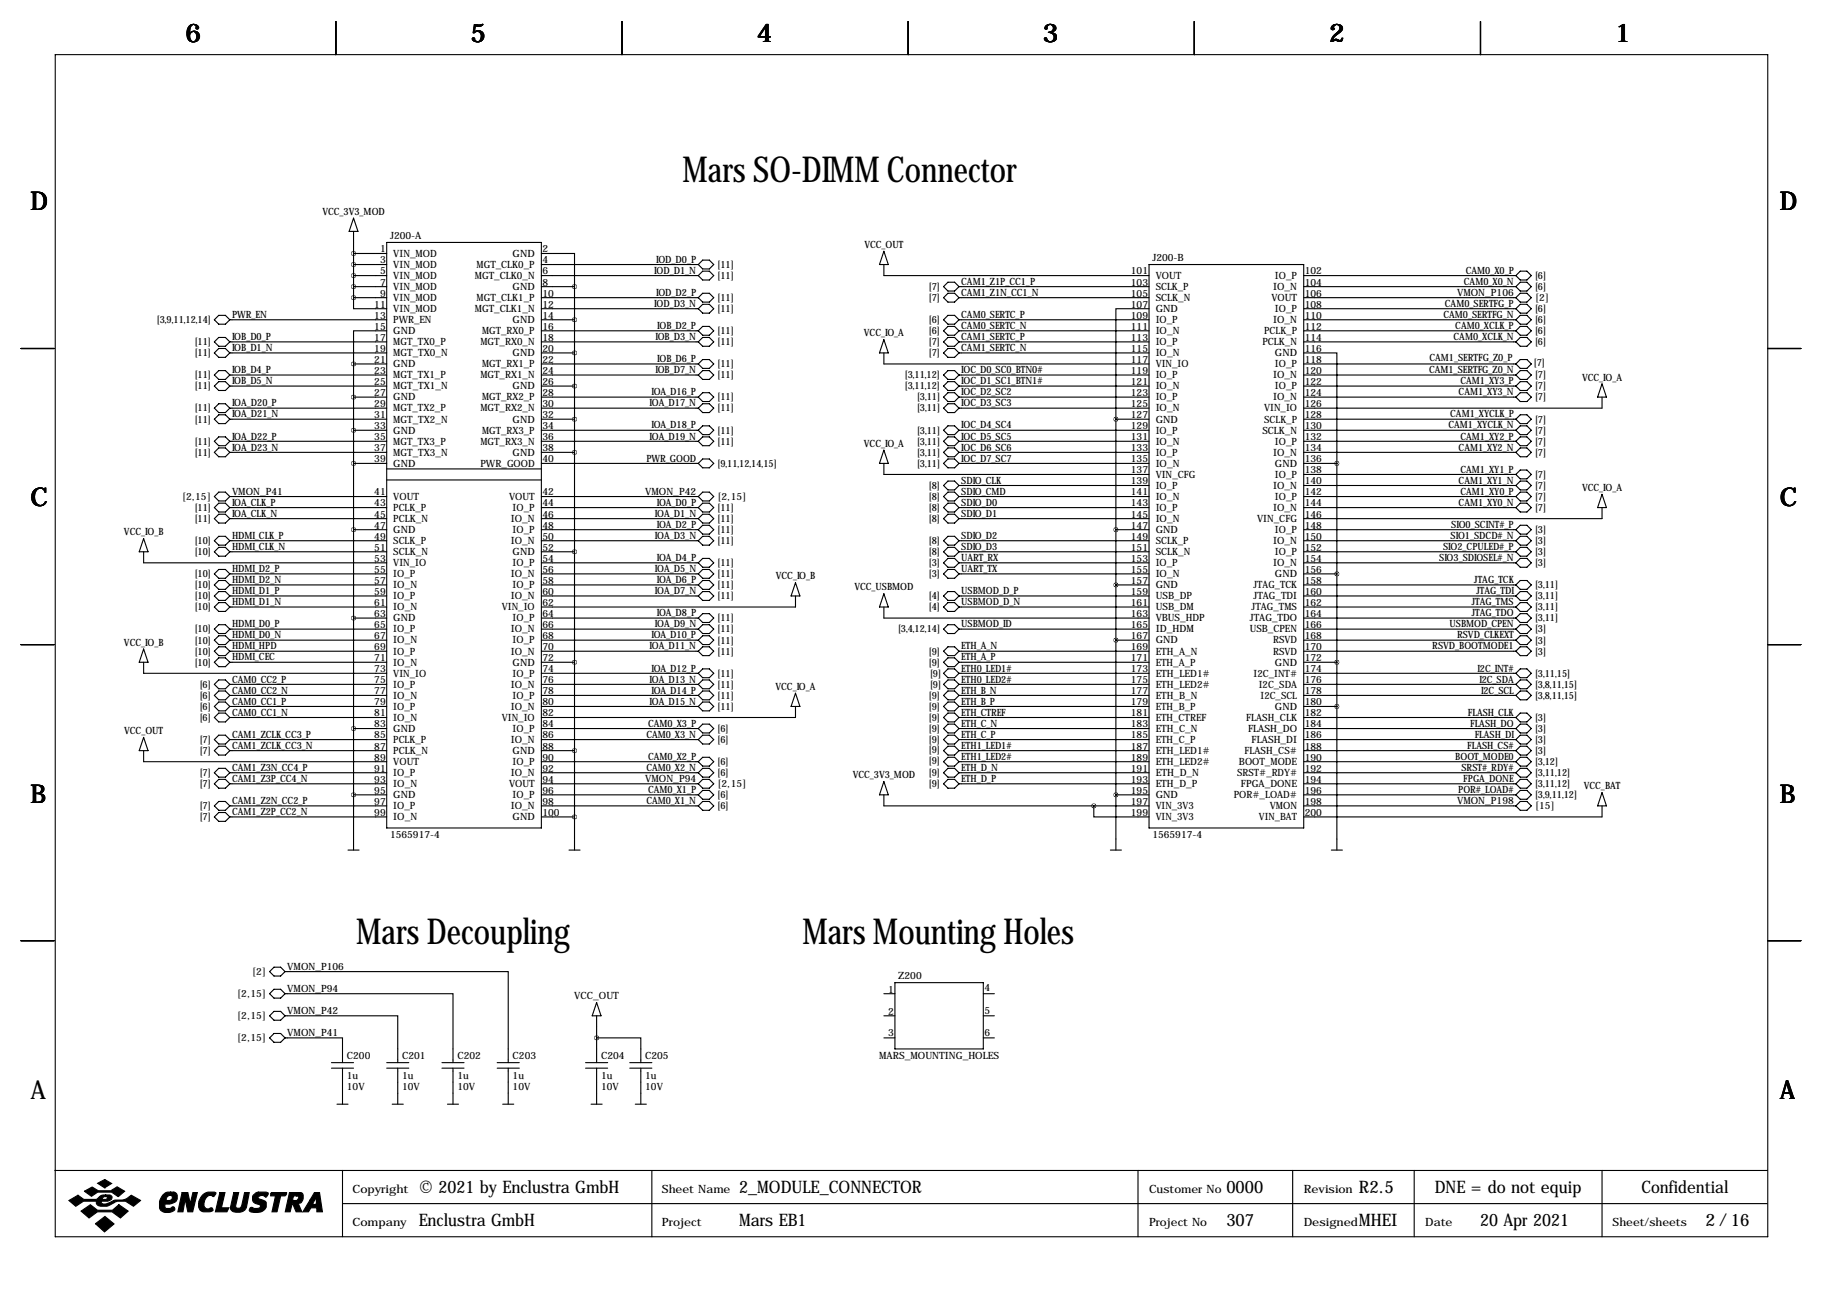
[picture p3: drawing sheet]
<svg xmlns="http://www.w3.org/2000/svg" width="419mm" height="297mm" viewBox="0 0 419 297" stroke-linecap="round" stroke-linejoin="round" font-family="sans-serif">
<g fill="none" stroke="#000" stroke-width=".25">
<path d="M12.7 12.6h393.7v271.7h-393.7zM77.2 4.9v7.7M143 4.9v7.7M208.8 4.9v7.7M274.6 4.9v7.7M340.4 4.9v7.7M81.3 58.3h7.6M81.3 50.2l1 3h-2zM81.3 53.2v15.2M88.9 55.7h35.6v134.7h-35.6zM124.5 58.3h7.6v7.6M161.5 59.8h1.6l1 1-1 1h-1.6l-1-1z"/>
<path d="M203.2 57.8l1 3h-2zM49.3 78.6l1-1h1.5l1 1-1 1h-1.5zM49.3 73.5l1-1h1.5l1 1-1 1h-1.5zM52.8 73.5h36.1M52.8 78.6h36.1M81.3 68.4v2.6h7.6M81.3 60.8h7.6M81.3 63.4h7.6M81.3 65.9h7.6M81.3 68.4h7.6M88.9 76.1h-7.6v7.6M124.5 60.8h36"/>
<path d="M124.5 63.4h36M124.5 65.9h7.6M124.5 68.4h36M124.5 71h36M124.5 73.5h7.6M124.5 76.1h36M124.5 78.6h36M132.1 65.9v129.5M160.5 63.4l1-1.1h1.6l1 1.1-1 1h-1.6zM160.5 78.6l1-1h1.6l1 1-1 1h-1.6zM160.5 76.1l1-1.1h1.6l1 1.1-1 1h-1.6zM161.5 70h1.6l1 1-1 1h-1.6l-1-1z"/>
<path d="M161.5 67.4h1.6l1 1-1 1.1h-1.6l-1-1.1zM203.2 60.8v2.6h61M203.2 78.1l1 3h-2zM216.9 65.9l1-1h1.6l1 1-1 1h-1.6zM216.9 78.6l1-1h1.6l1 1-1 1h-1.6zM216.9 76.1l1-1.1h1.6l1 1.1-1 1h-1.6zM216.9 73.5l1-1h1.6l1 1-1 1h-1.6zM217.9 67.4h1.6l1 1-1 1.1h-1.6l-1-1.1zM220.5 65.9h43.7M220.5 68.4h43.7M220.5 73.5h43.7M220.5 76.1h43.7"/>
<path d="M220.5 78.6h43.7M264.2 71h-7.7v25.4M264.2 60.8h35.5v129.6h-35.5zM299.7 63.4h48.8M299.7 65.9h48.8M299.7 68.4h48.8M299.7 71h48.8M299.7 73.5h48.8M299.7 76.1h48.8M299.7 78.6h48.8M349.5 70h1.5l1 1-1 1h-1.5l-1-1zM349.5 67.4h1.5l1 1-1 1.1h-1.5l-1-1.1z"/>
<path d="M349.5 64.9h1.5l1 1-1 1h-1.5l-1-1zM349.5 62.3h1.5l1 1.1-1 1h-1.5l-1-1zM349.5 77.6h1.5l1 1-1 1h-1.5l-1-1zM349.5 75h1.5l1 1.1-1 1h-1.5l-1-1zM349.5 72.5h1.5l1 1-1 1h-1.5l-1-1zM4.8 80.1h7.6M49.3 81.1l1-1h1.5l1 1-1 1.1h-1.5zM49.3 86.2l1-1h1.5l1 1-1 1h-1.5zM49.3 88.8l1-1.1h1.5l1 1.1-1 1h-1.5zM49.3 93.8l1-1h1.5l1 1-1 1.1h-1.5zM49.3 96.4l1-1h1.5l1 1-1 1h-1.5zM52.8 81.1h36.1"/>
<path d="M52.8 86.2h36.1M52.8 88.8h36.1M52.8 93.8h36.1M52.8 96.4h36.1M81.3 83.7h7.6M81.3 91.3h7.6M81.3 98.9h7.6M81.3 83.7v111.7M124.5 81.1h7.6M124.5 83.7h36M124.5 86.2h36M124.5 88.8h7.6"/>
<path d="M124.5 91.3h36M124.5 93.8h36M124.5 96.4h7.6M124.5 98.9h36M160.5 91.3l1-1h1.6l1 1-1 1h-1.6zM160.5 93.8l1-1h1.6l1 1-1 1.1h-1.6zM160.5 98.9l1-1h1.6l1 1-1 1h-1.6zM161.5 85.2h1.6l1 1-1 1h-1.6l-1-1zM161.5 82.7h1.6l1 1-1 1h-1.6l-1-1zM203.2 81.1v2.6h61M216.9 81.1l1-1h1.6l1 1-1 1.1h-1.6zM216.9 86.2l1-1h1.6l1 1-1 1h-1.6z"/>
<path d="M216.9 88.8l1-1.1h1.6l1 1.1-1 1h-1.6zM216.9 91.3l1-1h1.6l1 1-1 1h-1.6zM216.9 93.8l1-1h1.6l1 1-1 1.1h-1.6zM216.9 98.9l1-1h1.6l1 1-1 1h-1.6zM220.5 81.1h43.7M220.5 86.2h43.7M220.5 88.8h43.7M220.5 91.3h43.7M220.5 93.8h43.7M220.5 98.9h43.7M256.5 96.4h7.7M256.5 96.4v99"/>
<path d="M299.7 81.1h7.6v25.4M299.7 83.7h48.8M299.7 86.2h48.8M299.7 88.8h48.8M299.7 91.3h48.8M299.7 96.4h48.8M299.7 98.9h48.8M349.5 85.2h1.5l1 1-1 1h-1.5l-1-1zM349.5 82.7h1.5l1 1-1 1h-1.5l-1-1zM349.5 87.7h1.5l1 1.1-1 1h-1.5l-1-1zM349.5 90.3h1.5l1 1-1 1h-1.5l-1-1zM349.5 97.9h1.5l1 1-1 1h-1.5l-1-1z"/>
<path d="M349.5 95.4h1.5l1 1-1 1h-1.5l-1-1zM368.3 91.3v2.5h-68.6M368.3 88.3l1 3h-2zM406.4 80.1h7.6M49.3 119.2l1-1h1.5l1 1-1 1.1h-1.5zM49.3 116.7l1-1h1.5l1 1-1 1h-1.5zM49.3 114.2l1-1.1h1.5l1 1.1-1 1h-1.5zM49.3 104l1-1h1.5l1 1-1 1h-1.5zM49.3 101.5l1-1.1h1.5l1 1.1-1 1h-1.5zM52.8 101.5h36.1M52.8 104h36.1M52.8 114.2h36.1"/>
<path d="M52.8 116.7h36.1M52.8 119.2h36.1M81.3 106.5h7.6M88.9 107.8h35.6M88.9 110.3h35.6M124.5 101.5h36M124.5 104h7.6M124.5 106.5h36M124.5 114.2h36M124.5 116.7h36M124.5 119.2h36M160.5 114.2l1-1.1h1.6l1 1.1-1 1h-1.6z"/>
<path d="M160.5 101.5l1-1.1h1.6l1 1.1-1 1h-1.6zM161.5 118.2h1.6l1 1-1 1.1h-1.6l-1-1.1zM161.5 115.7h1.6l1 1-1 1h-1.6l-1-1zM161.5 105.5h1.6l1 1-1 1.1h-1.6l-1-1.1zM203.2 103.5l1 3h-2zM203.2 106.5v2.6h61M216.9 119.2l1-1h1.6l1 1-1 1.1h-1.6zM216.9 116.7l1-1h1.6l1 1-1 1h-1.6zM216.9 106.5l1-1h1.6l1 1-1 1.1h-1.6zM216.9 114.2l1-1.1h1.6l1 1.1-1 1h-1.6zM216.9 111.6l1-1h1.6l1 1-1 1h-1.6zM216.9 101.5l1-1.1h1.6l1 1.1-1 1h-1.6z"/>
<path d="M217.9 103h1.6l1 1-1 1h-1.6l-1-1zM220.5 101.5h43.7M220.5 104h43.7M220.5 106.5h43.7M220.5 114.2h43.7M220.5 116.7h43.7M220.5 119.2h43.7M220.5 111.6h43.7M299.7 101.5h48.8M299.7 104h48.8M299.7 106.5h7.6M299.7 114.2h48.8"/>
<path d="M299.7 116.7h48.8M299.7 109.1h48.8M299.7 111.6h48.8M307.3 106.5v88.9M349.5 115.7h1.5l1 1-1 1h-1.5l-1-1zM349.5 113.1h1.5l1 1.1-1 1h-1.5l-1-1zM349.5 110.6h1.5l1 1-1 1h-1.5l-1-1zM349.5 103h1.5l1 1-1 1h-1.5l-1-1zM349.5 100.4h1.5l1 1.1-1 1h-1.5l-1-1zM349.5 108.1h1.5l1 1-1 1h-1.5l-1-1zM368.3 116.7v2.5h-68.6M368.3 113.7l1 3h-2z"/>
<path d="M33 123.8l1 3.1h-2zM33 126.9v2.5h55.9M49.3 139.6l1-1.1h1.5l1 1.1-1 1h-1.5zM49.3 137l1-1h1.5l1 1-1 1h-1.5zM49.3 134.5l1-1h1.5l1 1-1 1h-1.5zM49.3 131.9l1-1h1.5l1 1-1 1.1h-1.5zM49.3 124.3l1-1h1.5l1 1-1 1h-1.5zM49.3 126.9l1-1.1h1.5l1 1.1-1 1h-1.5zM52.8 124.3h36.1M52.8 126.9h36.1M52.8 131.9h36.1M52.8 134.5h36.1"/>
<path d="M52.8 137h36.1M52.8 139.6h36.1M81.3 121.8h7.6M124.5 121.8h36M124.5 124.3h36M124.5 126.9h7.6M124.5 129.4h36M124.5 131.9h36M124.5 134.5h36M124.5 137h36M160.5 137l1-1h1.6l1 1-1 1h-1.6zM160.5 134.5l1-1h1.6l1 1-1 1h-1.6z"/>
<path d="M160.5 129.4l1-1h1.6l1 1-1 1h-1.6zM160.5 124.3l1-1h1.6l1 1-1 1h-1.6zM161.5 120.8h1.6l1 1-1 1h-1.6l-1-1zM161.5 130.9h1.6l1 1-1 1.1h-1.6l-1-1.1zM182.9 134l1 3h-2zM182.9 137v2.6h-58.4M203.2 136.5l1 3.1h-2zM203.2 139.6v2.5h61M216.9 139.6l1-1.1h1.6l1 1.1-1 1h-1.6zM216.9 137l1-1h1.6l1 1-1 1h-1.6zM216.9 131.9l1-1h1.6l1 1-1 1.1h-1.6zM216.9 129.4l1-1h1.6l1 1-1 1h-1.6z"/>
<path d="M216.9 124.3l1-1h1.6l1 1-1 1h-1.6zM216.9 126.9l1-1.1h1.6l1 1.1-1 1h-1.6zM220.5 124.3h43.7M220.5 126.9h43.7M220.5 129.4h43.7M220.5 131.9h43.7M220.5 137h43.7M220.5 139.6h43.7M256.5 121.8h7.7M256.5 134.5h7.7M299.7 121.8h48.8M299.7 124.3h48.8"/>
<path d="M299.7 126.9h48.8M299.7 129.4h48.8M299.7 131.9h7.6M299.7 134.5h48.8M299.7 137h48.8M299.7 139.6h48.8M349.5 138.5h1.5l1 1.1-1 1h-1.5l-1-1zM349.5 136h1.5l1 1-1 1h-1.5l-1-1zM349.5 133.5h1.5l1 1-1 1h-1.5l-1-1zM349.5 120.8h1.5l1 1-1 1h-1.5l-1-1zM349.5 128.4h1.5l1 1-1 1h-1.5l-1-1zM349.5 123.3h1.5l1 1-1 1h-1.5l-1-1z"/>
<path d="M349.5 125.8h1.5l1 1.1-1 1h-1.5l-1-1zM4.8 148.2h7.6M33 149.2l1 3.1h-2zM33 152.3v2.5h55.9M49.3 147.2l1-1h1.5l1 1-1 1h-1.5zM49.3 157.3l1-1h1.5l1 1-1 1.1h-1.5zM49.3 149.7l1-1h1.5l1 1-1 1h-1.5zM49.3 152.3l1-1.1h1.5l1 1.1-1 1h-1.5zM49.3 159.9l1-1h1.5l1 1-1 1h-1.5zM49.3 144.6l1-1h1.5l1 1-1 1.1h-1.5zM52.8 144.6h36.1M52.8 147.2h36.1"/>
<path d="M52.8 149.7h36.1M52.8 152.3h36.1M52.8 157.3h36.1M52.8 159.9h36.1M81.3 142.1h7.6M124.5 142.1h36M124.5 144.6h36M124.5 147.2h36M124.5 149.7h36M124.5 152.3h7.6M124.5 154.8h36M124.5 157.3h36"/>
<path d="M124.5 159.9h36M160.5 154.8l1-1h1.6l1 1-1 1h-1.6zM160.5 157.3l1-1h1.6l1 1-1 1.1h-1.6zM160.5 149.7l1-1h1.6l1 1-1 1h-1.6zM160.5 159.9l1-1h1.6l1 1-1 1h-1.6zM160.5 142.1l1-1h1.6l1 1-1 1h-1.6zM160.5 144.6l1-1h1.6l1 1-1 1.1h-1.6zM161.5 146.2h1.6l1 1-1 1h-1.6l-1-1zM182.9 159.4l1 3h-2zM216.9 154.8l1-1h1.6l1 1-1 1h-1.6zM216.9 157.3l1-1h1.6l1 1-1 1.1h-1.6zM216.9 149.7l1-1h1.6l1 1-1 1h-1.6z"/>
<path d="M216.9 152.3l1-1.1h1.6l1 1.1-1 1h-1.6zM216.9 159.9l1-1h1.6l1 1-1 1h-1.6zM216.9 144.6l1-1h1.6l1 1-1 1.1h-1.6zM220.5 144.6h43.7M220.5 149.7h43.7M220.5 152.3h43.7M220.5 154.8h43.7M220.5 157.3h43.7M220.5 159.9h43.7M256.5 147.2h7.7M299.7 142.1h48.8M299.7 144.6h48.8"/>
<path d="M299.7 147.2h48.8M299.7 149.7h48.8M299.7 152.3h7.6M299.7 154.8h48.8M299.7 157.3h48.8M299.7 159.9h48.8M349.5 146.2h1.5l1 1-1 1h-1.5l-1-1zM349.5 153.8h1.5l1 1-1 1h-1.5l-1-1zM349.5 156.3h1.5l1 1-1 1.1h-1.5l-1-1.1zM349.5 148.7h1.5l1 1-1 1h-1.5l-1-1zM349.5 158.9h1.5l1 1-1 1h-1.5l-1-1zM349.5 141.1h1.5l1 1-1 1h-1.5l-1-1z"/>
<path d="M349.5 143.6h1.5l1 1-1 1.1h-1.5l-1-1.1zM406.4 148.2h7.6M33 169.5l1 3.1h-2zM33 172.6v2.5h55.9M49.3 162.4l1-1h1.5l1 1-1 1h-1.5zM49.3 170l1-1h1.5l1 1-1 1.1h-1.5zM49.3 177.7l1-1.1h1.5l1 1.1-1 1h-1.5zM49.3 172.6l1-1h1.5l1 1-1 1h-1.5zM49.3 165l1-1.1h1.5l1 1.1-1 1h-1.5zM52.8 162.4h36.1M52.8 165h36.1M52.8 170h36.1"/>
<path d="M52.8 172.6h36.1M52.8 177.7h36.1M81.3 167.5h7.6M124.5 162.4h36M124.5 167.5h36M124.5 170h36M124.5 172.6h7.6M124.5 175.1h36M124.5 177.7h36M160.5 162.4l1-1h1.6l1 1-1 1h-1.6zM160.5 167.5l1-1h1.6l1 1-1 1h-1.6zM160.5 170l1-1h1.6l1 1-1 1.1h-1.6z"/>
<path d="M160.5 177.7l1-1.1h1.6l1 1.1-1 1h-1.6zM161.5 174.1h1.6l1 1-1 1h-1.6l-1-1zM182.9 162.4v2.6h-58.4M203.2 179.7l1 3h-2zM216.9 162.4l1-1h1.6l1 1-1 1h-1.6zM216.9 167.5l1-1h1.6l1 1-1 1h-1.6zM216.9 170l1-1h1.6l1 1-1 1.1h-1.6zM216.9 177.7l1-1.1h1.6l1 1.1-1 1h-1.6zM216.9 175.1l1-1h1.6l1 1-1 1h-1.6zM216.9 172.6l1-1h1.6l1 1-1 1h-1.6zM216.9 165l1-1.1h1.6l1 1.1-1 1h-1.6zM220.5 162.4h43.7"/>
<path d="M220.5 165h43.7M220.5 167.5h43.7M220.5 170h43.7M220.5 172.6h43.7M220.5 175.1h43.7M220.5 177.7h43.7M299.7 162.4h7.6M299.7 165h48.8M299.7 167.5h48.8M299.7 170h48.8M299.7 172.6h48.8M299.7 175.1h48.8"/>
<path d="M299.7 177.7h48.8M349.5 166.5h1.5l1 1-1 1h-1.5l-1-1zM349.5 169h1.5l1 1-1 1.1h-1.5l-1-1.1zM349.5 176.6h1.5l1 1.1-1 1h-1.5l-1-1zM349.5 179.2h1.5l1 1-1 1h-1.5l-1-1zM349.5 174.1h1.5l1 1-1 1h-1.5l-1-1zM349.5 171.6h1.5l1 1-1 1h-1.5l-1-1zM349.5 163.9h1.5l1 1.1-1 1h-1.5l-1-1zM49.3 180.2l1-1h1.5l1 1-1 1h-1.5zM49.3 185.3l1-1h1.5l1 1-1 1h-1.5zM49.3 187.8l1-1h1.5l1 1-1 1h-1.5zM52.8 180.2h36.1"/>
<path d="M52.8 185.3h36.1M52.8 187.8h36.1M80 195.4h2.5M81.3 182.7h7.6M124.5 180.2h36M124.5 182.7h36M124.5 185.3h36M124.5 187.8h7.6M130.8 195.4h2.5M160.5 180.2l1-1h1.6l1 1-1 1h-1.6zM161.5 181.7h1.6l1 1-1 1.1h-1.6l-1-1.1zM161.5 184.3h1.6l1 1-1 1h-1.6l-1-1z"/>
<path d="M203.2 182.7v2.6h61M216.9 180.2l1-1h1.6l1 1-1 1h-1.6zM220.5 180.2h43.7M251.5 185.3v2.5h12.7M255.3 195.4h2.5M256.5 182.7h7.7M299.7 180.2h48.8M299.7 182.7h48.8M299.7 185.3h48.8M306.1 195.4h2.5M349.5 181.7h1.5l1 1-1 1.1h-1.5l-1-1.1zM349.5 184.3h1.5l1 1-1 1h-1.5l-1-1z"/>
<path d="M368.3 185.3v2.5h-68.6M368.3 182.2l1 3.1h-2zM4.8 216.3h7.6M406.4 216.3h7.6M62 228.5l1-1.1h1.5l1 1.1-1 1h-1.5zM62 238.6l1-1h1.5l1 1-1 1h-1.5zM62 233.5l1-1h1.5l1 1-1 1.1h-1.5zM62 223.4l1-1h1.5l1 1-1 1h-1.5zM65.5 223.4h51.3v20.9M65.5 238.6h13.2v5.7M65.5 233.5h25.9v10.8M65.5 228.5h38.6v15.8"/>
<path d="M137.2 238.6h10.1v5.7M137.2 233.5v10.8M137.2 230.5l1 3h-2.1zM203.2 228.5h2.5M203.2 233.5h2.5M203.2 238.6h2.5M205.7 225.9h20.4v15.3h-20.4zM226.1 228.5h2.5M226.1 233.5h2.5M226.1 238.6h2.5M76.2 244.3h5.1M76.2 245.6h5.1"/>
<path d="M77.5 253.9h2.5M78.7 245.6v8.3M88.9 244.3h5.1M88.9 245.6h5.1M90.2 253.9h2.5M91.4 245.6v8.3M101.6 244.3h5.1M101.6 245.6h5.1M102.9 253.9h2.5M104.1 245.6v8.3M114.3 244.3h5.1M114.3 245.6h5.1"/>
<path d="M115.6 253.9h2.5M116.8 245.6v8.3M134.6 244.3h5.1M134.6 245.6h5.1M135.9 253.9h2.5M137.2 245.6v8.3M144.8 244.3h5.1M144.8 245.6h5.1M146 253.9h2.6M147.3 245.6v8.3M12.6 269.1h393.7M78.7 269.1v15.2"/>
<path d="M78.7 276.7h327.6M149.9 269.1v15.2M261.6 269.1v15.2M297.2 269.1v15.2M325.1 269.1v15.2M368.3 269.1v15.2"/>
</g>
<g fill="#000" stroke="#000" stroke-width=".25">
<path d="M15.8 276l2.1-1.2 1.4 1h2.8l.3-.2a1.77 1.77 0 0 1 1.9-.9v.4l-.6 .2-.2 .5h.9l.3-.6-.4-.1v-.4h.9a.59 .59 0 0 1 .6 .7l-.2 .4-.8 .4h-1.4l-.1 .1 .1 .4a3.2 3.2 0 0 0 2.7-.7l.3-.1a4 4 0 0 0 3.8-1.1l2.1 1.2-1.6 1.3a4 4 0 0 0-5.5-.2 2.66 2.66 0 0 1-2.9-.2l-.1-.7h-3l-1.8 1.1zM19.4 273.9l1.8-1 1.4 .9h2.9l1.4-.9 1.8 1-1.5 1.2-1.5-1h-3.2l-1.5 .9zM22.5 272l1.6-.8 1.6 .9-1.6 1zM18.6 278.4l2.2-1.4 1.6 1.2h3.5l1.4-1.2 2.2 1.4-1.8 1.6-1.9-1.4h-3.4l-1.9 1.4zM37.4 274.7a1.75 1.75 0 0 1 1.8-.6v.7a.82 .82 0 0 0-.8 1.2h.6a.6 .6 0 0 0 .6-.5 .6 .6 0 0 0-.4-.7v-.7h.8l.5 .3a1.61 1.61 0 0 1 0 1.7 1.61 1.61 0 0 1-1.5 .7h-1v.9l.2 .1h.9l.7-.4 .4 .4a1.06 1.06 0 0 1-1.3 1 1.82 1.82 0 0 1-2.2-1.1 3.5 3.5 0 0 1 .7-3zM41.9 274.2h1.3l.5 2.6 .6-2.6h1.1l-1.1 4.4h-1.1l-.6-2.9-.5 2.9h-1.2zM46.7 274.6a2.78 2.78 0 0 1 2.9-.4l-.4 .9a1.32 1.32 0 0 0-2.1 .8l-.2 .8a.98 .98 0 0 0 1.1 1.2 .55 .55 0 0 1 .6-.2 .55 .55 0 0 1 .4 .6l-.7 .3-1.8-.1a1.79 1.79 0 0 1-.8-2.3zM50.5 274.2h1.2l-.8 3.5h1.7l-.4 .9h-2.7zM53.7 274.2h1.2l-.7 3.1a.73 .73 0 0 0 .7 .5 .73 .73 0 0 0 .7-.6l.6-3h1.1l-.7 3.4a2.28 2.28 0 0 1-3.6 .4v-.4zM58.3 274.7l.8-.6h2.1l.5 .2v.2l-.6 .7a.96 .96 0 0 0-1-.4 .96 .96 0 0 0-.8 .6l1.7 .8a1.71 1.71 0 0 1-.1 1.8 1.71 1.71 0 0 1-1.7 .8l-1.4-.2a.51 .51 0 0 1-.4-.7 .51 .51 0 0 1 .8-.2l1 .1a.52 .52 0 0 0 .6-.2 .52 .52 0 0 0-.2-.7 1.39 1.39 0 0 1-1.4-.6 1.39 1.39 0 0 1 .1-1.6zM62.2 274.4l.2-.2h3.5l-.1 .4-.3 .3h-1l-.8 3.7h-1.2l.8-3.7h-1.1zM66.5 274.2h1.7v.7h-.7l-.2 1.1h.9l.3-.3a.44 .44 0 0 0 .1-.5 .44 .44 0 0 0-.4-.3v-.7h1l.3 .2 .2 .3v.9a1.03 1.03 0 0 1-1.2 1l.9 2h-1.3l-.8-1.8h-.1l-.5 1.8h-1.1z"/>
<path d="M72.3 274.2h1.2l.6 4.4h-1.3v-.9h-1.3l-.6 .9h-1.3l1.7-2.7h1l-.4 .8 .2 .2h.4l.2-.2v-1.5l-.4 .7h-1zM21.9 281.3l2.2-1.6 2.1 1.7-2.2 1.8z"/>
</g>
<path d="M81.2 58.3a.05 .05 0 0 0 .1 0 .05 .05 0 0 0-.1 0zM81.2 60.8a.05 .05 0 0 0 .1 0 .05 .05 0 0 0-.1 0zM81.2 63.4a.05 .05 0 0 0 .1 0 .05 .05 0 0 0-.1 0zM81.2 65.9a.05 .05 0 0 0 .1 0 .05 .05 0 0 0-.1 0zM81.2 68.4a.05 .05 0 0 0 .1 0 .05 .05 0 0 0-.1 0zM81.2 182.7a.05 .05 0 0 0 .1 0 .05 .05 0 0 0-.1 0zM81.2 167.5a.05 .05 0 0 0 .1 0 .05 .05 0 0 0-.1 0zM81.2 142.1a.05 .05 0 0 0 .1 0 .05 .05 0 0 0-.1 0zM81.2 121.8a.05 .05 0 0 0 .1 0 .05 .05 0 0 0-.1 0zM81.2 106.5a.05 .05 0 0 0 .1 0 .05 .05 0 0 0-.1 0zM81.2 98.9a.05 .05 0 0 0 .1 0 .05 .05 0 0 0-.1 0zM81.2 91.3a.05 .05 0 0 0 .1 0 .05 .05 0 0 0-.1 0zM81.2 83.7a.05 .05 0 0 0 .1 0 .05 .05 0 0 0-.1 0zM132 65.9a.05 .05 0 0 0 .1 0 .05 .05 0 0 0-.1 0zM132 73.5a.05 .05 0 0 0 .1 0 .05 .05 0 0 0-.1 0zM132 81.1a.05 .05 0 0 0 .1 0 .05 .05 0 0 0-.1 0zM132 88.8a.05 .05 0 0 0 .1 0 .05 .05 0 0 0-.1 0zM132 96.4a.05 .05 0 0 0 .1 0 .05 .05 0 0 0-.1 0zM132 104a.05 .05 0 0 0 .1 0 .05 .05 0 0 0-.1 0zM132 126.9a.05 .05 0 0 0 .1 0 .05 .05 0 0 0-.1 0zM132 152.3a.05 .05 0 0 0 .1 0 .05 .05 0 0 0-.1 0zM132 172.6a.05 .05 0 0 0 .1 0 .05 .05 0 0 0-.1 0zM132 187.8a.05 .05 0 0 0 .1 0 .05 .05 0 0 0-.1 0zM256.5 96.4a.05 .05 0 0 0 .1 0 .05 .05 0 0 0-.1 0zM256.5 121.8a.05 .05 0 0 0 .1 0 .05 .05 0 0 0-.1 0zM256.5 134.5a.05 .05 0 0 0 .1 0 .05 .05 0 0 0-.1 0zM256.5 147.2a.05 .05 0 0 0 .1 0 .05 .05 0 0 0-.1 0zM256.5 182.7a.05 .05 0 0 0 .1 0 .05 .05 0 0 0-.1 0zM307.3 106.5a.05 .05 0 0 0 .1 0 .05 .05 0 0 0-.1 0zM307.3 131.9a.05 .05 0 0 0 .1 0 .05 .05 0 0 0-.1 0zM307.3 162.4a.05 .05 0 0 0 .1 0 .05 .05 0 0 0-.1 0zM251.4 185.3a.05 .05 0 0 0 .1 0 .05 .05 0 0 0-.1 0zM307.3 152.3a.05 .05 0 0 0 .1 0 .05 .05 0 0 0-.1 0zM137.1 238.6a.05 .05 0 0 0 .1 0 .05 .05 0 0 0-.1 0z" fill="#000" stroke="#000" stroke-width="1"/>
<g font-size="8.2">
<text x="156.9" y="41.8">Mars SO-DIMM Connector</text>
<text x="81.9" y="217">Mars Decoupling</text>
<text x="184.5" y="217">Mars Mounting Holes</text>
</g>
<g font-size="5.9">
<text x="42.7" y="9.8">6</text>
<text x="108.2" y="9.8">5</text>
<text x="174" y="9.8">4</text>
<text x="239.8" y="9.8">3</text>
<text x="305.6" y="9.8">2</text>
<text x="371.3" y="9.8">1</text>
<text x="7" y="48.4">D</text>
<text x="409.2" y="48.4">D</text>
<text x="7" y="116.4">C</text>
<text x="409.2" y="116.4">C</text>
<text x="7" y="184.5">B</text>
<text x="409.2" y="184.5">B</text>
<text x="7" y="252.6">A</text>
<text x="409.2" y="252.6">A</text>
</g>
<g font-size="4">
<text x="96.3" y="274.2">© 2021 by Enclustra GmbH</text>
<text x="169.9" y="274.2">2_MODULE_CONNECTOR</text>
<text x="281.9" y="274.2">0000</text>
<text x="312.4" y="274.2">R2.5</text>
<text x="329.8" y="274.2">DNE = do not equip</text>
<text x="377.3" y="274.2">Confidential</text>
<text x="96.3" y="281.8">Enclustra GmbH</text>
<text x="169.9" y="281.8">Mars EB1</text>
<text x="281.9" y="281.8">307</text>
<text x="312.4" y="281.8">MHEI</text>
<text x="340.3" y="281.8">20 Apr 2021</text>
<text x="392.1" y="281.8">2 / 16</text>
</g>
<g font-size="2.6">
<text x="81" y="274.2">Copyright</text>
<text x="152.1" y="274.2">Sheet Name</text>
<text x="264.2" y="274.2">Customer No</text>
<text x="299.7" y="274.2">Revision</text>
<text x="81" y="281.8">Company</text>
<text x="152.1" y="281.8">Project</text>
<text x="264.2" y="281.8">Project No</text>
<text x="299.7" y="281.8">Designed</text>
<text x="327.7" y="281.8">Date</text>
<text x="370.7" y="281.8">Sheet/sheets</text>
</g>
<g font-size="2.3">
<text x="74.1" y="49.4">VCC_3V3_MOD</text>
<text x="87.4" y="58">1</text>
<text x="89.7" y="55">J200-A</text>
<text x="90.4" y="59">VIN_MOD</text>
<text x="117.9" y="59">GND</text>
<text x="124.7" y="58">2</text>
<text x="198.7" y="57">VCC_OUT</text>
<text x="87.4" y="60.6">3</text>
<text x="87.4" y="63.1">5</text>
<text x="87.4" y="65.6">7</text>
<text x="90.4" y="61.6">VIN_MOD</text>
<text x="90.4" y="64.1">VIN_MOD</text>
<text x="109.2" y="64.1">MGT_CLK0_N</text>
<text x="109.6" y="61.6">MGT_CLK0_P</text>
<text x="124.7" y="60.6">4</text>
<text x="124.7" y="63.1">6</text>
<text x="124.7" y="65.6">8</text>
<text x="150.4" y="63">IOD_D1_N</text>
<text x="150.8" y="60.4">IOD_D0_P</text>
<text x="164.9" y="64.1">[11]</text>
<text x="164.9" y="61.6">[11]</text>
<text x="221" y="65.5">CAM1_Z1P_CC1_P</text>
<text x="260" y="63.1">101</text>
<text x="260" y="65.6">103</text>
<text x="264.9" y="60.1">J200-B</text>
<text x="265.7" y="64.1">VOUT</text>
<text x="293.1" y="64.1">IO_P</text>
<text x="300" y="63.1">102</text>
<text x="300" y="65.6">104</text>
<text x="336.5" y="65.5">CAM0_X0_N</text>
<text x="337" y="63">CAM0_X0_P</text>
<text x="352.9" y="64.1">[6]</text>
<text x="86.1" y="70.7">11</text>
<text x="87.4" y="68.2">9</text>
<text x="90.4" y="66.7">VIN_MOD</text>
<text x="90.4" y="69.2">VIN_MOD</text>
<text x="90.4" y="71.7">VIN_MOD</text>
<text x="109.2" y="71.7">MGT_CLK1_N</text>
<text x="109.6" y="69.2">MGT_CLK1_P</text>
<text x="117.9" y="66.7">GND</text>
<text x="124.7" y="68.2">10</text>
<text x="124.7" y="70.7">12</text>
<text x="150.4" y="70.6">IOD_D3_N</text>
<text x="150.8" y="68">IOD_D2_P</text>
<text x="164.9" y="71.7">[11]</text>
<text x="164.9" y="69.2">[11]</text>
<text x="213.6" y="66.7">[7]</text>
<text x="213.6" y="69.2">[7]</text>
<text x="221" y="68">CAM1_Z1N_CC1_N</text>
<text x="260" y="68.2">105</text>
<text x="260" y="70.7">107</text>
<text x="265.7" y="66.7">SCLK_P</text>
<text x="265.7" y="69.2">SCLK_N</text>
<text x="265.7" y="71.7">GND</text>
<text x="292.3" y="69.2">VOUT</text>
<text x="292.7" y="66.7">IO_N</text>
<text x="293.1" y="71.7">IO_P</text>
<text x="300" y="68.2">106</text>
<text x="300" y="70.7">108</text>
<text x="332.2" y="70.6">CAM0_SERTFG_P</text>
<text x="335" y="68">VMON_P106</text>
<text x="352.9" y="71.7">[6]</text>
<text x="352.9" y="66.7">[6]</text>
<text x="352.9" y="69.2">[2]</text>
<text x="36.1" y="74.3">[3,9,11,12,14]</text>
<text x="53.3" y="73.1">PWR_EN</text>
<text x="86.1" y="73.3">13</text>
<text x="86.1" y="75.8">15</text>
<text x="90.4" y="74.3">PWR_EN</text>
<text x="90.4" y="76.8">GND</text>
<text x="110.8" y="76.8">MGT_RX0_P</text>
<text x="117.9" y="74.3">GND</text>
<text x="124.7" y="73.3">14</text>
<text x="124.7" y="75.8">16</text>
<text x="151.1" y="75.7">IOB_D2_P</text>
<text x="164.9" y="76.8">[11]</text>
<text x="198.6" y="77.3">VCC_IO_A</text>
<text x="213.6" y="74.3">[6]</text>
<text x="213.6" y="76.8">[6]</text>
<text x="221" y="73.1">CAM0_SERTC_P</text>
<text x="221" y="75.7">CAM0_SERTC_N</text>
<text x="260" y="73.3">109</text>
<text x="260" y="75.8">111</text>
<text x="265.7" y="74.3">IO_P</text>
<text x="265.7" y="76.8">IO_N</text>
<text x="290.6" y="76.8">PCLK_P</text>
<text x="292.7" y="74.3">IO_N</text>
<text x="300" y="73.3">110</text>
<text x="300" y="75.8">112</text>
<text x="331.8" y="73.1">CAM0_SERTFG_N</text>
<text x="334.6" y="75.7">CAM0_XCLK_P</text>
<text x="352.9" y="76.8">[6]</text>
<text x="352.9" y="74.3">[6]</text>
<text x="44.8" y="79.4">[11]</text>
<text x="44.8" y="81.9">[11]</text>
<text x="53.3" y="78.2">IOB_D0_P</text>
<text x="53.3" y="80.7">IOB_D1_N</text>
<text x="86.1" y="78.3">17</text>
<text x="86.1" y="80.9">19</text>
<text x="86.1" y="83.4">21</text>
<text x="90.4" y="79.4">MGT_TX0_P</text>
<text x="90.4" y="81.9">MGT_TX0_N</text>
<text x="110.4" y="79.4">MGT_RX0_N</text>
<text x="117.9" y="81.9">GND</text>
<text x="124.7" y="78.3">18</text>
<text x="124.7" y="80.9">20</text>
<text x="124.7" y="83.4">22</text>
<text x="150.7" y="78.2">IOB_D3_N</text>
<text x="151.1" y="83.3">IOB_D6_P</text>
<text x="164.9" y="79.4">[11]</text>
<text x="213.6" y="79.4">[7]</text>
<text x="213.6" y="81.9">[7]</text>
<text x="221" y="78.2">CAM1_SERTC_P</text>
<text x="221" y="80.7">CAM1_SERTC_N</text>
<text x="260" y="78.3">113</text>
<text x="260" y="80.9">115</text>
<text x="260" y="83.4">117</text>
<text x="265.7" y="79.4">IO_P</text>
<text x="265.7" y="81.9">IO_N</text>
<text x="290.2" y="79.4">PCLK_N</text>
<text x="293.1" y="81.9">GND</text>
<text x="300" y="78.3">114</text>
<text x="300" y="80.9">116</text>
<text x="300" y="83.4">118</text>
<text x="328.6" y="82.9">CAM1_SERTFG_Z0_P</text>
<text x="334.2" y="78.2">CAM0_XCLK_N</text>
<text x="352.9" y="79.4">[6]</text>
<text x="44.8" y="87">[11]</text>
<text x="44.8" y="89.5">[11]</text>
<text x="53.3" y="85.8">IOB_D4_P</text>
<text x="53.3" y="88.4">IOB_D5_N</text>
<text x="86.1" y="86">23</text>
<text x="86.1" y="88.5">25</text>
<text x="90.4" y="84.4">GND</text>
<text x="90.4" y="87">MGT_TX1_P</text>
<text x="90.4" y="89.5">MGT_TX1_N</text>
<text x="110.4" y="87">MGT_RX1_N</text>
<text x="110.8" y="84.4">MGT_RX1_P</text>
<text x="117.9" y="89.5">GND</text>
<text x="124.7" y="86">24</text>
<text x="124.7" y="88.5">26</text>
<text x="150.7" y="85.8">IOB_D7_N</text>
<text x="164.9" y="87">[11]</text>
<text x="164.9" y="84.4">[11]</text>
<text x="208" y="87">[3,11,12]</text>
<text x="208" y="89.5">[3,11,12]</text>
<text x="221" y="85.8">IOC_D0_SC0_BTN0#</text>
<text x="221" y="88.4">IOC_D1_SC1_BTN1#</text>
<text x="260" y="86">119</text>
<text x="260" y="88.5">121</text>
<text x="265.7" y="84.4">VIN_IO</text>
<text x="265.7" y="87">IO_P</text>
<text x="265.7" y="89.5">IO_N</text>
<text x="292.7" y="87">IO_N</text>
<text x="293.1" y="84.4">IO_P</text>
<text x="293.1" y="89.5">IO_P</text>
<text x="300" y="86">120</text>
<text x="300" y="88.5">122</text>
<text x="328.5" y="85.8">CAM1_SERTFG_Z0_N</text>
<text x="335.7" y="88.4">CAM1_XY3_P</text>
<text x="352.7" y="84.1">[7]</text>
<text x="352.9" y="87">[7]</text>
<text x="352.9" y="89.5">[7]</text>
<text x="363.7" y="87.5">VCC_IO_A</text>
<text x="44.8" y="94.6">[11]</text>
<text x="53.3" y="93.4">IOA_D20_P</text>
<text x="53.3" y="96">IOA_D21_N</text>
<text x="86.1" y="91">27</text>
<text x="86.1" y="93.6">29</text>
<text x="90.4" y="92.1">GND</text>
<text x="90.4" y="94.6">MGT_TX2_P</text>
<text x="110.4" y="94.6">MGT_RX2_N</text>
<text x="110.8" y="92.1">MGT_RX2_P</text>
<text x="124.7" y="91">28</text>
<text x="124.7" y="93.6">30</text>
<text x="149.4" y="93.4">IOA_D17_N</text>
<text x="149.8" y="90.9">IOA_D16_P</text>
<text x="164.9" y="94.6">[11]</text>
<text x="164.9" y="92.1">[11]</text>
<text x="210.8" y="92.1">[3,11]</text>
<text x="210.8" y="94.6">[3,11]</text>
<text x="221" y="90.9">IOC_D2_SC2</text>
<text x="221" y="93.4">IOC_D3_SC3</text>
<text x="260" y="91">123</text>
<text x="260" y="93.6">125</text>
<text x="265.7" y="92.1">IO_P</text>
<text x="265.7" y="94.6">IO_N</text>
<text x="290.6" y="94.6">VIN_IO</text>
<text x="292.7" y="92.1">IO_N</text>
<text x="300" y="91">124</text>
<text x="300" y="93.6">126</text>
<text x="333.4" y="96">CAM1_XYCLK_P</text>
<text x="335.3" y="90.9">CAM1_XY3_N</text>
<text x="352.9" y="92.1">[7]</text>
<text x="44.8" y="97.1">[11]</text>
<text x="53.3" y="101.1">IOA_D22_P</text>
<text x="86.1" y="96.1">31</text>
<text x="86.1" y="98.7">33</text>
<text x="86.1" y="101.2">35</text>
<text x="90.4" y="97.1">MGT_TX2_N</text>
<text x="90.4" y="99.7">GND</text>
<text x="110.8" y="99.7">MGT_RX3_P</text>
<text x="117.9" y="97.1">GND</text>
<text x="124.7" y="96.1">32</text>
<text x="124.7" y="98.7">34</text>
<text x="124.7" y="101.2">36</text>
<text x="149.4" y="101.1">IOA_D19_N</text>
<text x="149.8" y="98.5">IOA_D18_P</text>
<text x="164.9" y="99.7">[11]</text>
<text x="210.8" y="99.7">[3,11]</text>
<text x="221" y="101.1">IOC_D5_SC5</text>
<text x="221" y="98.5">IOC_D4_SC4</text>
<text x="260" y="96.1">127</text>
<text x="260" y="98.7">129</text>
<text x="260" y="101.2">131</text>
<text x="265.7" y="97.1">GND</text>
<text x="265.7" y="99.7">IO_P</text>
<text x="290.2" y="99.7">SCLK_N</text>
<text x="290.6" y="97.1">SCLK_P</text>
<text x="300" y="96.1">128</text>
<text x="300" y="98.7">130</text>
<text x="300" y="101.2">132</text>
<text x="333" y="98.5">CAM1_XYCLK_N</text>
<text x="335.7" y="101.1">CAM1_XY2_P</text>
<text x="352.9" y="97.1">[7]</text>
<text x="352.9" y="99.7">[7]</text>
<text x="44.8" y="102.2">[11]</text>
<text x="44.8" y="104.8">[11]</text>
<text x="53.3" y="103.6">IOA_D23_N</text>
<text x="86.1" y="103.7">37</text>
<text x="86.1" y="106.3">39</text>
<text x="90.4" y="102.2">MGT_TX3_P</text>
<text x="90.4" y="104.8">MGT_TX3_N</text>
<text x="90.4" y="107.3">GND</text>
<text x="110.4" y="102.2">MGT_RX3_N</text>
<text x="110.4" y="107.3">PWR_GOOD</text>
<text x="117.9" y="104.8">GND</text>
<text x="124.7" y="103.7">38</text>
<text x="124.7" y="106.3">40</text>
<text x="148.6" y="106.1">PWR_GOOD</text>
<text x="164.9" y="107.3">[9,11,12,14,15]</text>
<text x="164.9" y="102.2">[11]</text>
<text x="198.6" y="102.7">VCC_IO_A</text>
<text x="210.8" y="107.3">[3,11]</text>
<text x="210.8" y="104.8">[3,11]</text>
<text x="210.8" y="102.2">[3,11]</text>
<text x="221" y="106.1">IOC_D7_SC7</text>
<text x="221" y="103.6">IOC_D6_SC6</text>
<text x="260" y="103.7">133</text>
<text x="260" y="106.3">135</text>
<text x="265.7" y="102.2">IO_N</text>
<text x="265.7" y="104.8">IO_P</text>
<text x="265.7" y="107.3">IO_N</text>
<text x="292.7" y="104.8">IO_N</text>
<text x="293.1" y="102.2">IO_P</text>
<text x="293.1" y="107.3">GND</text>
<text x="300" y="103.7">134</text>
<text x="300" y="106.3">136</text>
<text x="335.3" y="103.6">CAM1_XY2_N</text>
<text x="352.9" y="102.2">[7]</text>
<text x="352.9" y="104.8">[7]</text>
<text x="53.3" y="113.8">VMON_P41</text>
<text x="86.1" y="113.9">41</text>
<text x="124.7" y="113.9">42</text>
<text x="148.3" y="113.8">VMON_P42</text>
<text x="213.6" y="112.4">[8]</text>
<text x="221" y="113.8">SDIO_CMD</text>
<text x="221" y="111.2">SDIO_CLK</text>
<text x="260" y="108.8">137</text>
<text x="260" y="111.4">139</text>
<text x="260" y="113.9">141</text>
<text x="265.7" y="109.8">VIN_CFG</text>
<text x="265.7" y="112.4">IO_P</text>
<text x="292.7" y="112.4">IO_N</text>
<text x="293.1" y="109.8">IO_P</text>
<text x="300" y="108.8">138</text>
<text x="300" y="111.4">140</text>
<text x="300" y="113.9">142</text>
<text x="335.3" y="111.2">CAM1_XY1_N</text>
<text x="335.7" y="108.7">CAM1_XY1_P</text>
<text x="335.7" y="113.8">CAM1_XY0_P</text>
<text x="352.9" y="109.8">[7]</text>
<text x="352.9" y="112.4">[7]</text>
<text x="363.7" y="112.9">VCC_IO_A</text>
<text x="41.9" y="115">[2,15]</text>
<text x="44.8" y="117.5">[11]</text>
<text x="53.3" y="116.3">IOA_CLK_P</text>
<text x="53.3" y="118.8">IOA_CLK_N</text>
<text x="86.1" y="116.4">43</text>
<text x="86.1" y="119">45</text>
<text x="90.4" y="114.9">VOUT</text>
<text x="90.4" y="117.5">PCLK_P</text>
<text x="117" y="114.9">VOUT</text>
<text x="117.9" y="117.5">IO_P</text>
<text x="124.7" y="116.4">44</text>
<text x="124.7" y="119">46</text>
<text x="150.6" y="118.8">IOA_D1_N</text>
<text x="151" y="116.3">IOA_D0_P</text>
<text x="164.9" y="117.5">[11]</text>
<text x="164.9" y="115">[2,15]</text>
<text x="213.6" y="117.5">[8]</text>
<text x="213.6" y="114.9">[8]</text>
<text x="221" y="116.3">SDIO_D0</text>
<text x="221" y="118.8">SDIO_D1</text>
<text x="260" y="116.4">143</text>
<text x="260" y="119">145</text>
<text x="265.7" y="114.9">IO_N</text>
<text x="265.7" y="117.5">IO_P</text>
<text x="292.7" y="117.5">IO_N</text>
<text x="293.1" y="114.9">IO_P</text>
<text x="300" y="116.4">144</text>
<text x="300" y="119">146</text>
<text x="335.3" y="116.3">CAM1_XY0_N</text>
<text x="352.9" y="114.9">[7]</text>
<text x="352.9" y="117.5">[7]</text>
<text x="28.5" y="123">VCC_IO_B</text>
<text x="44.8" y="120">[11]</text>
<text x="44.8" y="125.1">[10]</text>
<text x="53.3" y="123.9">HDMI_CLK_P</text>
<text x="86.1" y="121.5">47</text>
<text x="86.1" y="124.1">49</text>
<text x="90.4" y="120">PCLK_N</text>
<text x="90.4" y="122.5">GND</text>
<text x="90.4" y="125.1">SCLK_P</text>
<text x="117.4" y="120">IO_N</text>
<text x="117.4" y="125.1">IO_N</text>
<text x="117.9" y="122.5">IO_P</text>
<text x="124.7" y="121.5">48</text>
<text x="124.7" y="124.1">50</text>
<text x="150.6" y="123.9">IOA_D3_N</text>
<text x="151" y="121.4">IOA_D2_P</text>
<text x="164.9" y="120">[11]</text>
<text x="164.9" y="122.5">[11]</text>
<text x="164.9" y="125.1">[11]</text>
<text x="213.6" y="125.1">[8]</text>
<text x="213.6" y="120">[8]</text>
<text x="221" y="123.9">SDIO_D2</text>
<text x="260" y="121.5">147</text>
<text x="260" y="124.1">149</text>
<text x="265.7" y="120">IO_N</text>
<text x="265.7" y="122.5">GND</text>
<text x="265.7" y="125.1">SCLK_P</text>
<text x="289" y="120">VIN_CFG</text>
<text x="292.7" y="125.1">IO_N</text>
<text x="293.1" y="122.5">IO_P</text>
<text x="300" y="121.5">148</text>
<text x="300" y="124.1">150</text>
<text x="333.5" y="123.9">SIO1_SDCD#_N</text>
<text x="333.7" y="121.4">SIO0_SCINT#_P</text>
<text x="352.9" y="122.5">[3]</text>
<text x="352.9" y="125.1">[3]</text>
<text x="44.8" y="127.6">[10]</text>
<text x="53.3" y="131.5">HDMI_D2_P</text>
<text x="53.3" y="126.5">HDMI_CLK_N</text>
<text x="86.1" y="126.6">51</text>
<text x="86.1" y="129.1">53</text>
<text x="86.1" y="131.7">55</text>
<text x="90.4" y="127.6">SCLK_N</text>
<text x="90.4" y="130.2">VIN_IO</text>
<text x="117.9" y="127.6">GND</text>
<text x="117.9" y="130.2">IO_P</text>
<text x="124.7" y="126.6">52</text>
<text x="124.7" y="129.1">54</text>
<text x="124.7" y="131.7">56</text>
<text x="150.6" y="131.5">IOA_D5_N</text>
<text x="151" y="129">IOA_D4_P</text>
<text x="164.9" y="130.2">[11]</text>
<text x="213.6" y="130.2">[3]</text>
<text x="213.6" y="127.6">[8]</text>
<text x="221" y="131.5">UART_TX</text>
<text x="221" y="129">UART_RX</text>
<text x="221" y="126.5">SDIO_D3</text>
<text x="260" y="126.6">151</text>
<text x="260" y="129.1">153</text>
<text x="260" y="131.7">155</text>
<text x="265.7" y="127.6">SCLK_N</text>
<text x="265.7" y="130.2">IO_P</text>
<text x="292.7" y="130.2">IO_N</text>
<text x="293.1" y="127.6">IO_P</text>
<text x="300" y="126.6">152</text>
<text x="300" y="129.1">154</text>
<text x="300" y="131.7">156</text>
<text x="330.9" y="129">SIO3_SDIOSEL#_N</text>
<text x="331.8" y="126.5">SIO2_CPULED#_P</text>
<text x="352.9" y="127.6">[3]</text>
<text x="352.9" y="130.2">[3]</text>
<text x="44.8" y="132.7">[10]</text>
<text x="44.8" y="135.2">[10]</text>
<text x="44.8" y="137.8">[10]</text>
<text x="53.3" y="134.1">HDMI_D2_N</text>
<text x="53.3" y="136.6">HDMI_D1_P</text>
<text x="86.1" y="134.2">57</text>
<text x="86.1" y="136.8">59</text>
<text x="90.4" y="132.7">IO_P</text>
<text x="90.4" y="135.2">IO_N</text>
<text x="90.4" y="137.8">IO_P</text>
<text x="117.4" y="132.7">IO_N</text>
<text x="117.4" y="137.8">IO_N</text>
<text x="117.9" y="135.2">IO_P</text>
<text x="124.7" y="134.2">58</text>
<text x="124.7" y="136.8">60</text>
<text x="150.6" y="136.6">IOA_D7_N</text>
<text x="151" y="134.1">IOA_D6_P</text>
<text x="164.9" y="132.7">[11]</text>
<text x="164.9" y="135.2">[11]</text>
<text x="164.9" y="137.8">[11]</text>
<text x="178.4" y="133.2">VCC_IO_B</text>
<text x="196.4" y="135.7">VCC_USBMOD</text>
<text x="213.6" y="132.7">[3]</text>
<text x="213.6" y="137.8">[4]</text>
<text x="221" y="136.6">USBMOD_D_P</text>
<text x="260" y="134.2">157</text>
<text x="260" y="136.8">159</text>
<text x="265.7" y="132.7">IO_N</text>
<text x="265.7" y="135.2">GND</text>
<text x="265.7" y="137.8">USB_DP</text>
<text x="288.2" y="135.2">JTAG_TCK</text>
<text x="288.2" y="137.8">JTAG_TDI</text>
<text x="293.1" y="132.7">GND</text>
<text x="300" y="134.2">158</text>
<text x="300" y="136.8">160</text>
<text x="338.9" y="134.1">JTAG_TCK</text>
<text x="339.4" y="136.6">JTAG_TDI</text>
<text x="352.9" y="137.8">[3,11]</text>
<text x="352.9" y="135.2">[3,11]</text>
<text x="44.8" y="140.3">[10]</text>
<text x="53.3" y="139.2">HDMI_D1_N</text>
<text x="86.1" y="139.3">61</text>
<text x="86.1" y="141.8">63</text>
<text x="90.4" y="140.3">IO_N</text>
<text x="90.4" y="142.9">GND</text>
<text x="115.4" y="140.3">VIN_IO</text>
<text x="117.9" y="142.9">IO_P</text>
<text x="124.7" y="139.3">62</text>
<text x="124.7" y="141.8">64</text>
<text x="151" y="141.7">IOA_D8_P</text>
<text x="164.9" y="142.9">[11]</text>
<text x="213.6" y="140.3">[4]</text>
<text x="221" y="139.2">USBMOD_D_N</text>
<text x="260" y="139.3">161</text>
<text x="260" y="141.8">163</text>
<text x="265.7" y="140.3">USB_DM</text>
<text x="265.7" y="142.9">VBUS_HDP</text>
<text x="287.3" y="142.9">JTAG_TDO</text>
<text x="287.7" y="140.3">JTAG_TMS</text>
<text x="300" y="139.3">162</text>
<text x="300" y="141.8">164</text>
<text x="338.4" y="141.7">JTAG_TDO</text>
<text x="338.4" y="139.2">JTAG_TMS</text>
<text x="352.9" y="142.9">[3,11]</text>
<text x="352.9" y="140.3">[3,11]</text>
<text x="28.5" y="148.4">VCC_IO_B</text>
<text x="44.8" y="145.4">[10]</text>
<text x="44.8" y="147.9">[10]</text>
<text x="53.3" y="144.2">HDMI_D0_P</text>
<text x="53.3" y="146.8">HDMI_D0_N</text>
<text x="53.3" y="149.3">HDMI_HPD</text>
<text x="86.1" y="144.4">65</text>
<text x="86.1" y="146.9">67</text>
<text x="86.1" y="149.5">69</text>
<text x="90.4" y="145.4">IO_P</text>
<text x="90.4" y="147.9">IO_N</text>
<text x="117.4" y="145.4">IO_N</text>
<text x="117.9" y="147.9">IO_P</text>
<text x="124.7" y="144.4">66</text>
<text x="124.7" y="146.9">68</text>
<text x="124.7" y="149.5">70</text>
<text x="149.4" y="149.3">IOA_D11_N</text>
<text x="149.8" y="146.8">IOA_D10_P</text>
<text x="150.6" y="144.2">IOA_D9_N</text>
<text x="164.9" y="145.4">[11]</text>
<text x="164.9" y="147.9">[11]</text>
<text x="206.5" y="145.4">[3,4,12,14]</text>
<text x="221" y="149.3">ETH_A_N</text>
<text x="221" y="144.2">USBMOD_ID</text>
<text x="260" y="144.4">165</text>
<text x="260" y="146.9">167</text>
<text x="260" y="149.5">169</text>
<text x="265.7" y="145.4">ID_HDM</text>
<text x="265.7" y="147.9">GND</text>
<text x="287.3" y="145.4">USB_CPEN</text>
<text x="292.7" y="147.9">RSVD</text>
<text x="300" y="144.4">166</text>
<text x="300" y="146.9">168</text>
<text x="300" y="149.5">170</text>
<text x="329.3" y="149.3">RSVD_BOOTMODE1</text>
<text x="333.2" y="144.2">USBMOD_CPEN</text>
<text x="335" y="146.8">RSVD_CLKEXT</text>
<text x="352.9" y="145.4">[3]</text>
<text x="352.9" y="147.9">[3]</text>
<text x="44.8" y="153">[10]</text>
<text x="44.8" y="150.5">[10]</text>
<text x="53.3" y="151.9">HDMI_CEC</text>
<text x="86.1" y="152">71</text>
<text x="86.1" y="154.5">73</text>
<text x="90.4" y="150.5">IO_P</text>
<text x="90.4" y="153">IO_N</text>
<text x="90.4" y="155.6">VIN_IO</text>
<text x="117.4" y="150.5">IO_N</text>
<text x="117.9" y="153">GND</text>
<text x="117.9" y="155.6">IO_P</text>
<text x="124.7" y="152">72</text>
<text x="124.7" y="154.5">74</text>
<text x="149.8" y="154.4">IOA_D12_P</text>
<text x="164.9" y="150.5">[11]</text>
<text x="164.9" y="155.6">[11]</text>
<text x="213.6" y="150.5">[9]</text>
<text x="213.6" y="153">[9]</text>
<text x="213.8" y="155.6">[9]</text>
<text x="221" y="154.4">ETH0_LED1#</text>
<text x="221" y="151.9">ETH_A_P</text>
<text x="260" y="152">171</text>
<text x="260" y="154.5">173</text>
<text x="265.7" y="150.5">ETH_A_N</text>
<text x="265.7" y="153">ETH_A_P</text>
<text x="265.7" y="155.6">ETH_LED1#</text>
<text x="288.2" y="155.6">I2C_INT#</text>
<text x="292.7" y="150.5">RSVD</text>
<text x="293.1" y="153">GND</text>
<text x="300" y="152">172</text>
<text x="300" y="154.5">174</text>
<text x="339.7" y="154.4">I2C_INT#</text>
<text x="352.9" y="155.6">[3,11,15]</text>
<text x="352.9" y="150.5">[3]</text>
<text x="45.9" y="158.1">[6]</text>
<text x="45.9" y="160.6">[6]</text>
<text x="53.3" y="156.9">CAM0_CC2_P</text>
<text x="53.3" y="159.5">CAM0_CC2_N</text>
<text x="86.1" y="157.1">75</text>
<text x="86.1" y="159.6">77</text>
<text x="90.4" y="158.1">IO_P</text>
<text x="90.4" y="160.6">IO_N</text>
<text x="117.4" y="158.1">IO_N</text>
<text x="117.9" y="160.6">IO_P</text>
<text x="124.7" y="157.1">76</text>
<text x="124.7" y="159.6">78</text>
<text x="149.4" y="156.9">IOA_D13_N</text>
<text x="149.8" y="159.5">IOA_D14_P</text>
<text x="164.9" y="158.1">[11]</text>
<text x="164.9" y="160.6">[11]</text>
<text x="178.3" y="158.6">VCC_IO_A</text>
<text x="213.6" y="160.6">[9]</text>
<text x="213.8" y="158.1">[9]</text>
<text x="221" y="156.9">ETH0_LED2#</text>
<text x="221" y="159.5">ETH_B_N</text>
<text x="260" y="157.1">175</text>
<text x="260" y="159.6">177</text>
<text x="265.7" y="158.1">ETH_LED2#</text>
<text x="265.7" y="160.6">ETH_B_N</text>
<text x="289.4" y="158.1">I2C_SDA</text>
<text x="289.8" y="160.6">I2C_SCL</text>
<text x="300" y="157.1">176</text>
<text x="300" y="159.6">178</text>
<text x="340.1" y="156.9">I2C_SDA</text>
<text x="340.5" y="159.5">I2C_SCL</text>
<text x="352.9" y="160.6">[3,8,11,15]</text>
<text x="352.9" y="158.1">[3,8,11,15]</text>
<text x="45.9" y="163.2">[6]</text>
<text x="45.9" y="165.7">[6]</text>
<text x="53.3" y="162">CAM0_CC1_P</text>
<text x="53.3" y="164.6">CAM0_CC1_N</text>
<text x="86.1" y="162.2">79</text>
<text x="86.1" y="164.7">81</text>
<text x="86.1" y="167.2">83</text>
<text x="90.4" y="163.2">IO_P</text>
<text x="90.4" y="165.7">IO_N</text>
<text x="115.4" y="165.7">VIN_IO</text>
<text x="117.4" y="163.2">IO_N</text>
<text x="124.7" y="162.2">80</text>
<text x="124.7" y="164.7">82</text>
<text x="124.7" y="167.2">84</text>
<text x="149" y="167.1">CAM0_X3_P</text>
<text x="149.4" y="162">IOA_D15_N</text>
<text x="164.9" y="163.2">[11]</text>
<text x="213.6" y="163.2">[9]</text>
<text x="213.6" y="165.7">[9]</text>
<text x="221" y="162">ETH_B_P</text>
<text x="221" y="167.1">ETH_C_N</text>
<text x="221" y="164.6">ETH_CTREF</text>
<text x="260" y="162.2">179</text>
<text x="260" y="164.7">181</text>
<text x="260" y="167.2">183</text>
<text x="265.7" y="163.2">ETH_B_P</text>
<text x="265.7" y="165.7">ETH_CTREF</text>
<text x="286.5" y="165.7">FLASH_CLK</text>
<text x="293.1" y="163.2">GND</text>
<text x="300" y="162.2">180</text>
<text x="300" y="164.7">182</text>
<text x="300" y="167.2">184</text>
<text x="337.5" y="164.6">FLASH_CLK</text>
<text x="338" y="167.1">FLASH_DO</text>
<text x="352.9" y="165.7">[3]</text>
<text x="28.5" y="168.8">VCC_OUT</text>
<text x="45.9" y="170.8">[7]</text>
<text x="45.9" y="173.3">[7]</text>
<text x="53.3" y="169.6">CAM1_ZCLK_CC3_P</text>
<text x="53.3" y="172.2">CAM1_ZCLK_CC3_N</text>
<text x="86.1" y="169.8">85</text>
<text x="86.1" y="172.3">87</text>
<text x="90.4" y="168.3">GND</text>
<text x="90.4" y="170.8">PCLK_P</text>
<text x="90.4" y="173.3">PCLK_N</text>
<text x="117.4" y="170.8">IO_N</text>
<text x="117.9" y="168.3">IO_P</text>
<text x="117.9" y="173.3">GND</text>
<text x="124.7" y="169.8">86</text>
<text x="124.7" y="172.3">88</text>
<text x="148.6" y="169.6">CAM0_X3_N</text>
<text x="164.9" y="170.8">[6]</text>
<text x="164.9" y="168.3">[6]</text>
<text x="213.6" y="168.3">[9]</text>
<text x="213.6" y="170.8">[9]</text>
<text x="213.6" y="173.1">[9]</text>
<text x="221" y="169.6">ETH_C_P</text>
<text x="221" y="172.2">ETH1_LED1#</text>
<text x="260" y="169.8">185</text>
<text x="260" y="172.3">187</text>
<text x="265.7" y="168.3">ETH_C_N</text>
<text x="265.7" y="170.8">ETH_C_P</text>
<text x="265.7" y="173.3">ETH_LED1#</text>
<text x="286.1" y="173.3">FLASH_CS#</text>
<text x="286.9" y="168.3">FLASH_DO</text>
<text x="287.7" y="170.8">FLASH_DI</text>
<text x="300" y="169.8">186</text>
<text x="300" y="172.3">188</text>
<text x="337.3" y="172.2">FLASH_CS#</text>
<text x="339" y="169.6">FLASH_DI</text>
<text x="352.9" y="168.3">[3]</text>
<text x="352.9" y="170.8">[3]</text>
<text x="352.9" y="173.3">[3]</text>
<text x="45.9" y="178.4">[7]</text>
<text x="53.3" y="177.3">CAM1_Z3N_CC4_P</text>
<text x="53.3" y="179.8">CAM1_Z3P_CC4_N</text>
<text x="86.1" y="174.9">89</text>
<text x="86.1" y="177.4">91</text>
<text x="86.1" y="179.9">93</text>
<text x="90.4" y="175.9">VOUT</text>
<text x="90.4" y="178.4">IO_P</text>
<text x="117.4" y="178.4">IO_N</text>
<text x="117.9" y="175.9">IO_P</text>
<text x="124.7" y="174.9">90</text>
<text x="124.7" y="177.4">92</text>
<text x="124.7" y="179.9">94</text>
<text x="148.3" y="179.8">VMON_P94</text>
<text x="148.6" y="177.3">CAM0_X2_N</text>
<text x="149" y="174.7">CAM0_X2_P</text>
<text x="164.9" y="178.4">[6]</text>
<text x="164.9" y="175.9">[6]</text>
<text x="196" y="178.9">VCC_3V3_MOD</text>
<text x="213.6" y="178.4">[9]</text>
<text x="213.6" y="175.6">[9]</text>
<text x="221" y="177.3">ETH_D_N</text>
<text x="221" y="179.8">ETH_D_P</text>
<text x="221" y="174.7">ETH1_LED2#</text>
<text x="260" y="174.9">189</text>
<text x="260" y="177.4">191</text>
<text x="260" y="179.9">193</text>
<text x="265.7" y="175.9">ETH_LED2#</text>
<text x="265.7" y="178.4">ETH_D_N</text>
<text x="284.4" y="178.4">SRST#_RDY#</text>
<text x="284.8" y="175.9">BOOT_MODE</text>
<text x="300" y="174.9">190</text>
<text x="300" y="177.4">192</text>
<text x="300" y="179.9">194</text>
<text x="334.6" y="174.7">BOOT_MODE0</text>
<text x="336" y="177.3">SRST#_RDY#</text>
<text x="336.4" y="179.8">FPGA_DONE</text>
<text x="352.9" y="178.4">[3,11,12]</text>
<text x="352.9" y="175.9">[3,12]</text>
<text x="45.9" y="181">[7]</text>
<text x="53.3" y="184.9">CAM1_Z2N_CC2_P</text>
<text x="86.1" y="182.5">95</text>
<text x="86.1" y="185">97</text>
<text x="90.4" y="181">IO_N</text>
<text x="90.4" y="183.5">GND</text>
<text x="117" y="181">VOUT</text>
<text x="117.9" y="183.5">IO_P</text>
<text x="124.7" y="182.5">96</text>
<text x="124.7" y="185">98</text>
<text x="148.6" y="184.9">CAM0_X1_N</text>
<text x="149" y="182.3">CAM0_X1_P</text>
<text x="164.9" y="183.5">[6]</text>
<text x="164.9" y="181">[2,15]</text>
<text x="213.6" y="181">[9]</text>
<text x="260" y="182.5">195</text>
<text x="260" y="185">197</text>
<text x="265.7" y="181">ETH_D_P</text>
<text x="265.7" y="183.5">GND</text>
<text x="283.6" y="183.5">POR#_LOAD#</text>
<text x="285.3" y="181">FPGA_DONE</text>
<text x="300" y="182.5">196</text>
<text x="300" y="185">198</text>
<text x="335" y="184.9">VMON_P198</text>
<text x="335.2" y="182.3">POR#_LOAD#</text>
<text x="352.9" y="183.5">[3,9,11,12]</text>
<text x="352.9" y="181">[3,11,12]</text>
<text x="364.1" y="181.5">VCC_BAT</text>
<text x="45.9" y="186">[7]</text>
<text x="45.9" y="188.6">[7]</text>
<text x="53.3" y="187.4">CAM1_Z2P_CC2_N</text>
<text x="86.1" y="187.6">99</text>
<text x="90.4" y="186">IO_P</text>
<text x="90.4" y="188.6">IO_N</text>
<text x="117.4" y="186">IO_N</text>
<text x="117.9" y="188.6">GND</text>
<text x="124.7" y="187.6">100</text>
<text x="164.9" y="186">[6]</text>
<text x="260" y="187.6">199</text>
<text x="265.7" y="186">VIN_3V3</text>
<text x="265.7" y="188.6">VIN_3V3</text>
<text x="289.4" y="188.6">VIN_BAT</text>
<text x="291.9" y="186">VMON</text>
<text x="300" y="187.6">200</text>
<text x="352.9" y="186.1">[15]</text>
<text x="89.7" y="192.7">1565917-4</text>
<text x="264.9" y="192.7">1565917-4</text>
<text x="58" y="224.2">[2]</text>
<text x="66" y="223">VMON_P106</text>
<text x="206.5" y="225.2">Z200</text>
<text x="226.3" y="228">4</text>
<text x="54.6" y="229.3">[2,15]</text>
<text x="66" y="233.1">VMON_P42</text>
<text x="66" y="228.1">VMON_P94</text>
<text x="132" y="229.7">VCC_OUT</text>
<text x="204.2" y="228.2">1</text>
<text x="204.2" y="233.3">2</text>
<text x="226.3" y="233">5</text>
<text x="54.6" y="239.4">[2,15]</text>
<text x="54.6" y="234.3">[2,15]</text>
<text x="66" y="238.2">VMON_P41</text>
<text x="204.2" y="238.1">3</text>
<text x="226.3" y="238.1">6</text>
<text x="79.8" y="243.4">C200</text>
<text x="92.5" y="243.4">C201</text>
<text x="105.2" y="243.4">C202</text>
<text x="117.9" y="243.4">C203</text>
<text x="138.2" y="243.4">C204</text>
<text x="148.3" y="243.4">C205</text>
<text x="202.1" y="243.5">MARS_MOUNTING_HOLES</text>
<text x="79.8" y="248.1">1u</text>
<text x="79.8" y="250.6">10V</text>
<text x="92.5" y="248.1">1u</text>
<text x="92.5" y="250.6">10V</text>
<text x="105.2" y="248.1">1u</text>
<text x="105.2" y="250.6">10V</text>
<text x="117.9" y="248.1">1u</text>
<text x="117.9" y="250.6">10V</text>
<text x="138.2" y="248.1">1u</text>
<text x="138.2" y="250.6">10V</text>
<text x="148.3" y="248.1">1u</text>
<text x="148.3" y="250.6">10V</text>
</g>
</svg>
